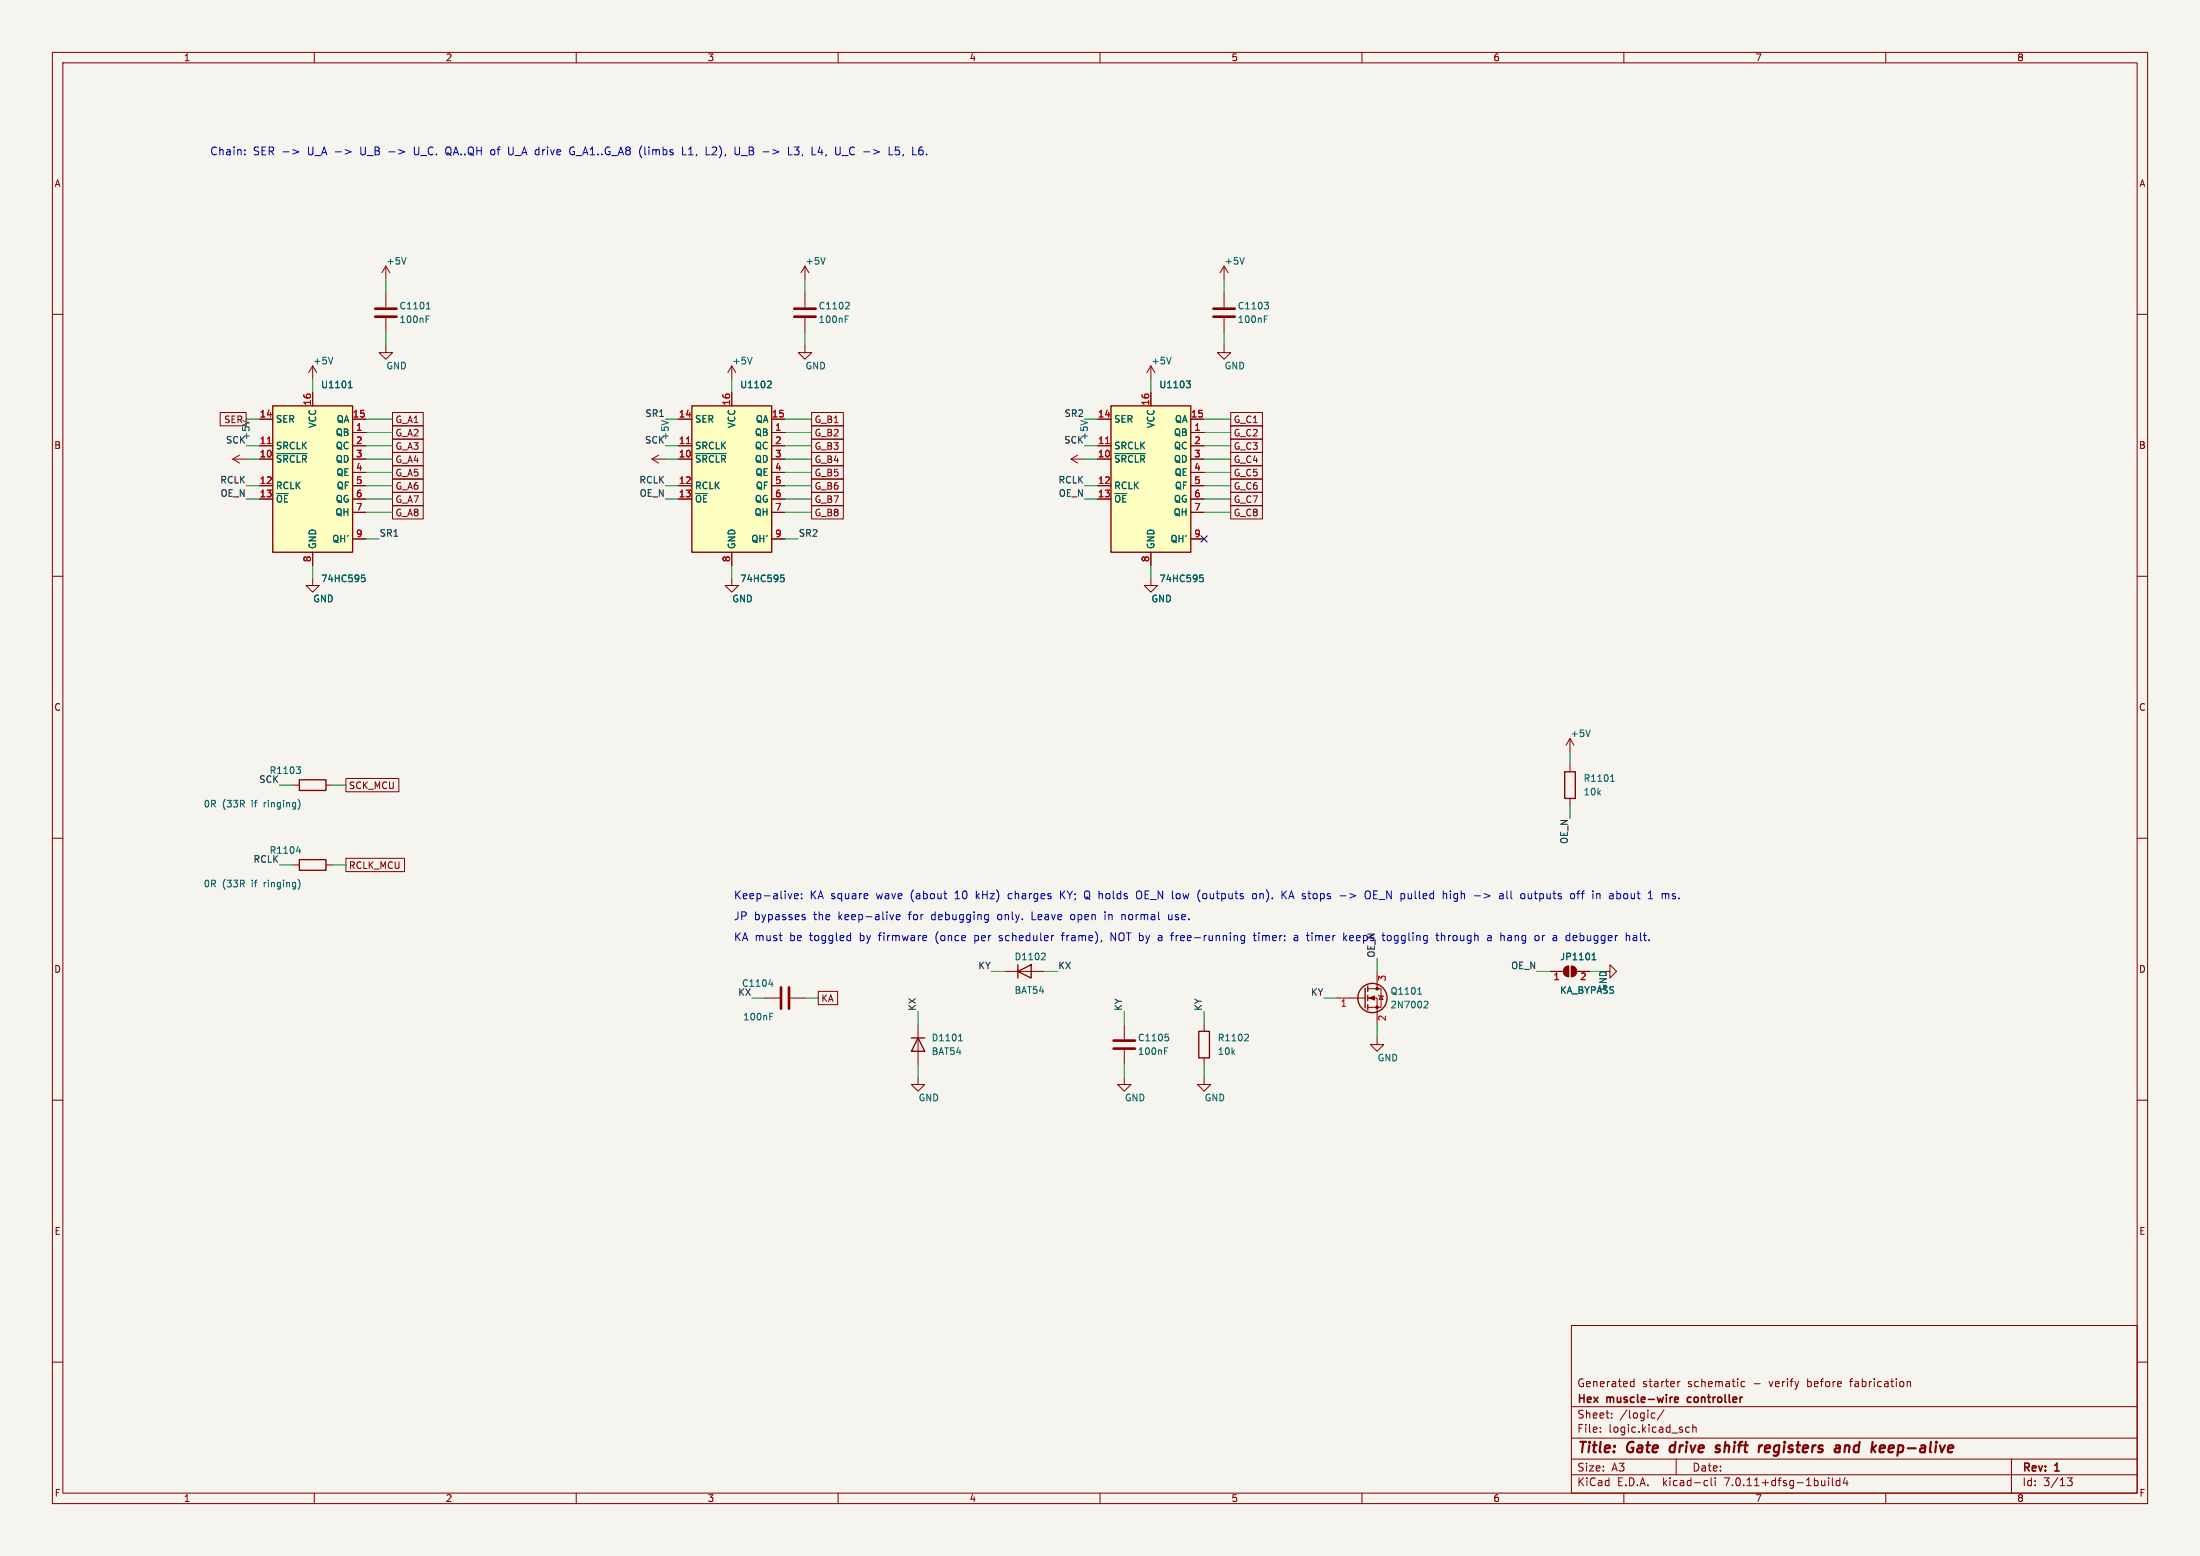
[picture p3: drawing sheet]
<svg xmlns="http://www.w3.org/2000/svg" width="420mm" height="297mm" viewBox="0 0 420 297" stroke-linecap="round" stroke-linejoin="round" font-family="sans-serif">
<path d="M0 0h420v297h-420z" fill="#f5f4ef" stroke="#f5f4ef" stroke-width=".19"/>
<g fill="none" stroke="#840000" stroke-width=".19">
<path d="M10 10h400v277h-400zM12 12h396v273h-396zM60 10v2M110 10v2M160 10v2M210 10v2M260 10v2M310 10v2M360 10v2M10 60h2M73.7 50.8v2.5M73.7 55.9v2.8"/>
<path d="M73.7 50.8l-.8 1.3M73.7 50.8l.7 1.3M153.7 50.8l-.8 1.3M153.7 50.8v2.5M153.7 55.9v2.8M153.7 50.8l.7 1.3M233.7 50.8l-.8 1.3M233.7 50.8v2.5M233.7 55.9v2.8M233.7 50.8l.7 1.3M408 60h2M42 78.7h5v2.6h-5z"/>
<path d="M59.7 69.9l-.8 1.2M59.7 69.9v2.5M59.7 74.9v2.6M59.7 69.9l.8 1.2M73.7 66v1.3h1.2l-1.2 1.3-1.3-1.3h1.3M73.7 60.7v2.8M74.9 78.7h5.9v2.6h-5.9zM139.7 69.9v2.5M139.7 74.9v2.6M139.7 69.9l-.8 1.2M139.7 69.9l.8 1.2M153.7 66v1.3h1.2l-1.2 1.3-1.3-1.3h1.3"/>
<path d="M153.7 60.7v2.8M154.9 78.7h6.1v2.6h-6.1zM219.7 69.9v2.5M219.7 74.9v2.6M219.7 69.9l-.8 1.2M219.7 69.9l.8 1.2M233.7 66v1.3h1.2l-1.2 1.3-1.3-1.3h1.3M233.7 60.7v2.8M234.9 78.7h6.1v2.6h-6.1zM44.4 87.6h2.6M44.4 87.6l1.3 .8M45.7 86.9l-1.3 .7"/>
<path d="M49.5 87.6h2.6M49.5 85.1h2.6M49.5 92.7h2.6M49.5 95.3h2.6M49.5 80h2.6M67.3 82.6h2.5M67.3 87.6h2.5M67.3 85.1h2.5M67.3 92.7h2.5M67.3 95.3h2.5M67.3 80h2.5M67.3 90.2h2.5"/>
<path d="M67.3 97.8h2.5M74.9 86.4h5.9v2.5h-5.9zM74.9 81.3h5.9v2.5h-5.9zM74.9 83.8h5.9v2.6h-5.9zM74.9 96.5h5.9v2.6h-5.9zM74.9 88.9h5.9v2.5h-5.9zM74.9 91.4h5.9v2.6h-5.9zM74.9 94h5.9v2.5h-5.9zM124.5 87.6h2.5M124.5 87.6l1.2 .8M125.7 86.9l-1.2 .7M129.5 87.6h2.6"/>
<path d="M129.5 85.1h2.6M129.5 92.7h2.6M129.5 95.3h2.6M129.5 80h2.6M147.3 82.6h2.6M147.3 87.6h2.6M147.3 85.1h2.6M147.3 92.7h2.6M147.3 95.3h2.6M147.3 80h2.6M147.3 90.2h2.6M147.3 97.8h2.6"/>
<path d="M154.9 81.3h6.1v2.5h-6.1zM154.9 83.8h6.1v2.6h-6.1zM154.9 94h6.1v2.5h-6.1zM154.9 86.4h6.1v2.5h-6.1zM154.9 96.5h6.1v2.6h-6.1zM154.9 88.9h6.1v2.5h-6.1zM154.9 91.4h6.1v2.6h-6.1zM204.5 87.6h2.5M204.5 87.6l1.2 .8M205.7 86.9l-1.2 .7M209.5 87.6h2.6M209.5 85.1h2.6"/>
<path d="M209.5 92.7h2.6M209.5 95.3h2.6M209.5 80h2.6M227.3 82.6h2.6M227.3 87.6h2.6M227.3 85.1h2.6M227.3 92.7h2.6M227.3 95.3h2.6M227.3 80h2.6M227.3 90.2h2.6M227.3 97.8h2.6M234.9 81.3h6.1v2.5h-6.1z"/>
<path d="M234.9 83.8h6.1v2.6h-6.1zM234.9 86.4h6.1v2.5h-6.1zM234.9 88.9h6.1v2.5h-6.1zM234.9 91.4h6.1v2.6h-6.1zM234.9 94h6.1v2.5h-6.1zM234.9 96.5h6.1v2.6h-6.1zM10 110h2M59.7 110.5v1.3h1.3l-1.3 1.2-1.3-1.2h1.3M59.7 105.4v2.6M67.3 102.9h2.5M139.7 110.5v1.3h1.3l-1.3 1.2-1.3-1.2h1.3M139.7 105.4v2.6"/>
<path d="M147.3 102.9h2.6M219.7 110.5v1.3h1.3l-1.3 1.2-1.3-1.2h1.3M219.7 105.4v2.6M227.3 102.9h2.6M408 110h2M10 160h2M55.9 149.9h1.2M62.2 149.9h1.3M66 148.6h10.1v2.5h-10.1zM299.7 141l-.7 1.2M299.7 141v2.5M299.7 146.1v1.2"/>
<path d="M299.7 152.4v1.3M299.7 141l.8 1.2M408 160h2M55.9 165.1h1.2M62.2 165.1h1.3M66 163.8h11.2v2.6h-11.2zM146 190.5h2.8M150.9 190.5h2.8M156.2 189.2h3.7v2.6h-3.7zM175.3 195.6v7.6M191.8 185.4h7.6M214.6 195.6v2.8"/>
<path d="M229.9 195.6v1.3M255.3 190.5h5.3M261.1 190.5h1.8v5.1M261.1 188.7h2.6v3.6h-2.6M262.9 198.1v1.3h1.3l-1.3 1.3-1.3-1.3h1.3M262.9 185.4v3.3M263.1 190l1.1 .2M263.7 190.1l.3 .7h-.7zM295.9 185.4h2.5M298.8 184.7l.7-.3v2a1.02 1.02 0 0 1-1-.6 1.02 1.02 0 0 1 .3-1.1zM300 184.4a1.02 1.02 0 0 1 1 1 1.02 1.02 0 0 1-1 1zM301 185.4h2.5"/>
<path d="M306.1 185.4h1.2v-1.2l1.3 1.2-1.3 1.3v-1.3M10 210h2M175.3 205.7v1.3h1.2l-1.2 1.3-1.3-1.3h1.3M214.6 205.7v1.3h1.3l-1.3 1.3-1.2-1.3h1.2M214.6 200.4v2.8M229.9 205.7v1.3h1.2l-1.2 1.3-1.3-1.3h1.3M229.9 201.9v1.3M408 210h2M10 260h2M300 253h108v32h-108zM408 260h2M300 278.5h108"/>
<path d="M300 274.5h108M300 268.5h108M305.5 273.2v.2M305.5 272.5v.1M307.7 270.5v.2M307.7 269.8v.1M311.4 264.6h.5M311.4 263.8h.5M311.9 263.2v1.5M315.4 270.6h.5M315.4 269.8h.5M317.7 269.1l-1.3 1.9"/>
<path d="M320 278.5v3M320.3 263.7v1M320.7 263.7l-.3 .1-.1 .2M321.8 273.1l.3 .3 .4-.1M322.5 272.5l-.4-.1-.3 .3M323.2 272.5l.2-.1 .3 .1 .1 .9M323.2 271.9v1.5M333.1 263.8l-.4-.1-.3 .3 .1 .6h.6M364.1 263.8l.2-.1 .4 .1v.9M364.1 263.7v1M384 278.5v6.5M60 285v2"/>
<path d="M110 285v2M160 285v2M210 285v2M260 285v2M300 281.5h108M310 285v2M325.6 282.6l.4 .1M326 283.5l-.4 .1M326.7 282.1v1.3l.2 .2M327.4 282.1v.1M327.4 282.6v1M349.1 282.1v.1"/>
<path d="M349.1 282.6v1M349.8 282.1v1.3l.2 .2M351.2 282.7l-.4-.1-.3 .3 .2 .6h.5M351.2 282.1v1.5M352.2 282l-.3 1.1h.9M352.6 282.6v1M360 285v2M394.7 282.1h.9l-.5 .6 .4 .1v.6l-.2 .2-.6-.1"/>
</g>
<path d="M318.9 276.1l-.2 .7 .3 .4M328.3 276a.49 .49 0 0 0-.7 .3v.1l.5 .1 .2 .3-.3 .4-.6-.1M336.3 275.9h.2M337.7 275.9h-.4l-.3 .3v.9l.5 .1M337.9 276.3l-1 .2M350.6 275.9h.4l.3 .3-.2 1M351.2 277.1l-.2 .1M351.3 276.3l-.7 .1M352.3 275.9l-.2 1.3M352.8 275.9l-.6 .2M359.6 275.9l.2 .1v.3l-1 .2M360.6 276.2v.9" fill="none" stroke="#840000" stroke-width=".4"/>
<path d="M319.7 267.2l.7-.2-.1-.2-.4-.1-.2 .2 .1 .7h.5M322.2 266.8v.7" fill="none" stroke="#840000" stroke-width=".3"/>
<g fill="none" stroke="#006464" stroke-width=".19">
<path d="M77.5 49.1l-.4 1.3M81.4 59h.7M81.5 58l.3-.3v1.3M157.5 49.1l-.4 1.3M161.9 57.7l.2 .2v.3l-.7 .8h.7M237.5 49.1l-.4 1.3M241.4 57.7h.8l-.5 .5M241.9 58.2l.3 .2v.3l-.3 .3M63.6 68.2l-.5 1.3M66.5 74h.7M66.6 73l.3-.3v1.3M81.4 60.9h.4"/>
<path d="M81.4 60.3h.6M143.6 68.2l-.5 1.3M146.7 72.7l.4 .1 .1 .3-.7 .9h.7M161.4 60.9h.4M161.4 60.3h.6M223.6 68.2l-.5 1.3M226.5 72.7h.7l-.4 .5 .4 .1v.5l-.2 .2h-.4M241.4 60.9h.4M241.4 60.3h.6M46.3 80.3l1.3 .4M52.8 86.6h5.8M126.3 80.3l1.3 .4"/>
<path d="M132.8 86.6h5.8M206.3 80.3l1.3 .4M212.8 86.6h5.8M69 109.8h.6M69.2 110.2h.3l.2 .3-.1 .5h-.4M149.1 109.8h.6M149.2 110.2h.3l.2 .3-.1 .5h-.4M229.1 109.8h.6M229.2 110.2h.3l.2 .3-.1 .5h-.4M303.6 139.3l-.4 1.3M56.6 146.4h.7l-.4 .5M57 152.6a1.49 1.49 0 0 1 0 1.9"/>
<path d="M57.1 146.9l.2 .2v.3l-.2 .2M307.5 149.1h.7M307.6 148.2l.2-.3v1.2M56.6 162.5h.8M57 167.9a1.49 1.49 0 0 1 0 1.8M57.2 162v.9M146.8 187.9h.8M147 194h.4M147 193.4h.6M147.4 187.4v.9M183 198.7h.7M183.1 197.7l.3-.3v1.3"/>
<path d="M199.3 181.9l.3 .3-.1 .3-.7 .7h.8M222.3 200h.6M222.4 197.4h.6M222.9 197.9l.2 .2v.3l-.2 .3M238.1 197.4l.2 .2v.3l-.7 .8h.7M270.7 189.8h.7M270.9 188.7l.1-.2v1.3M272.1 191.1l.4 .1 .1 .3-.8 .9h.8M303.9 183.2h.8M303.9 182.3l.4-.4v1.3M222.3 200.6h.4"/>
</g>
<path d="M71.6 58.9h4.1M151.6 58.9h4.1M231.6 58.9h4.1M71.6 60.5h4.1M151.6 60.5h4.1M231.6 60.5h4.1M149.1 188.5v4M150.6 188.5v4M212.6 198.6h4.1M212.6 200.2h4.1" fill="none" stroke="#840000" stroke-width=".51"/>
<g fill="none" stroke="#840000" stroke-width=".25">
<path d="M52.1 77.5h15.2v27.9h-15.2zM132.1 77.5h15.2v27.9h-15.2zM212.1 77.5h15.2v27.9h-15.2zM57.1 148.8h5.1v2.1h-5.1zM298.7 147.3h2v5.1h-2zM57.1 164.1h5.1v2h-5.1zM174 198.1h2.5M175.3 198.1l1.2 2.6h-2.5zM194.3 185.4l2.5-1.2v2.5zM194.3 184.2v2.5M228.9 196.9h2v5h-2zM260.6 188.6v3.8"/>
<path d="M261.1 188.2v1M261.1 190v1M261.1 191.8v1"/>
<circle cx="262" cy="190.5" r="2.79"/>
</g>
<g fill="#ffffc2" stroke="#ffffc2" stroke-width=".19">
<path d="M132.1 77.5h15.2v27.9h-15.2z"/>
<path d="M52.1 77.5h15.2v27.9h-15.2z"/>
<path d="M212.1 77.5h15.2v27.9h-15.2z"/>
</g>
<path d="M51 84.7h.8M131.1 84.7h.7M211.1 84.7h.7" fill="none" stroke="#a90000" stroke-width=".19"/>
<g fill="#840000" stroke="#840000" stroke-width=".19">
<path d="M261.4 190.5l1-.4v.8z"/>
<path d="M298.8 184.7l.7-.3v2a1.02 1.02 0 0 1-1-.6 1.02 1.02 0 0 1 .3-1.1z"/>
<path d="M300 184.4a1.02 1.02 0 0 1 1 1 1.02 1.02 0 0 1-1 1z"/>
<circle cx="262.9" cy="192.3" r=".25"/>
<circle cx="262.9" cy="188.7" r=".25"/>
</g>
<g fill="none" stroke="#0000c2" stroke-width=".19">
<path d="M46.7 29.4v.2M46.7 28.6v.2M55.9 28.6l1.1 .4-1.1 .4M65.9 28.6l1.1 .4-1.1 .4M79.1 28.1v1.2l.1 .2M85.5 28.1h-.2a.96 .96 0 0 0 .2 1.5M97.1 29.3l.1 .2 .5 .1M109.4 28.9h.3M109.6 28.1a.74 .74 0 0 0-.9 .6 .74 .74 0 0 0 .5 .9l.5-.2M130.3 28.1v1.5h.7M131.5 29.6h.8M131.6 28.4l-.1 .1"/>
<path d="M134.8 29.6h.7M136.2 28.1l-.2 .1M136.7 28.7l-.8 .9h.9M141.2 28.1v1.2l-.2 .2-.4 .1M141.5 29.7h1.2M150.5 28.1v1.5h.7M151.6 29.4l.2 .2 .6-.1M151.6 28.1h.9l-.5 .5 .4 .1M156.5 28l-.3 1.1h.9M156.9 28.6v1M160.7 29.7h1.2M169.7 29.6h.8"/>
<path d="M171.7 28.1h-.7l-.1 .7 .2-.2 .5 .1 .1 .2v.5l-.2 .2-.6-.2M176.2 28.8v.6M176.9 29.4v.2M148.7 178.6h.6M149.2 179.6h.1M151.2 170.6l-.4 1M151.7 171.1l.7-.2-.1-.3h-.4l-.2 .2v.7h.6M153 171.4v.2M153 170.6v.2M153.3 175.1h.4v.2l-.2 .3h-.3M153.3 174.6h.4M162 178.6h.4"/>
<path d="M162.4 179.5l-.4 .1M162.4 178.1v1.5M170.6 174.6l-.4 1M171.1 175.1l.7-.2-.1-.3h-.4l-.2 .2 .1 .7h.5M176.8 178.6l.1 .3-.7 .2M180.2 170.6h.5M180.6 171.6h.1M186.1 178.6v1.5M186.1 179.5l.1 .1M186.2 178.6h-.1M188.5 174.6h.2M188.7 174.6v1.2l-.2 .2"/>
<path d="M188.7 175.5l-.2 .1M190.7 179.5l.5 .1M191 178.6l-.3 .2 .3 .3M192.5 170.7v.7M197 174.1v1.5h.7M202.5 170.1v1.5M202.6 178.6h.6M202.7 170.7l.6 .9M203.2 178.1l-.4 .2v1.3M203.3 170.1l-.8 .8M204.7 174.6l-.3 .2v.5l.3 .3M211 174.1v.1"/>
<path d="M211 174.6v1M212.1 179.6v-1.5l.9 1.5M214.2 174.6v1M214.7 174.6h-.3l-.2 .1M217.7 170.1a.5 .5 0 0 0-.5 0 .5 .5 0 0 0-.2 .5v.5a.5 .5 0 0 0 .2 .4 .5 .5 0 0 0 .5 0M221.6 178.6l.2 .2v.8M221.8 179.5l-.1 .1M221.8 178.9l-.1 .1M223.1 174.6l.1 .9 .3 .1 .2-.2M223.7 174.6v1M224.5 178.6v1M224.6 178.7l-.1 .1"/>
<path d="M229 172.1h.1M229.1 169.8l-.1 .1M229.7 170.7v.7M237 178.6h.6M237 179.5h.6M237.6 178.6v1.2l-.1 .2-.4 .1M239.2 170.7l.2-.1 .4 .1 .1 .6-.2 .2-.3 .1-.2-.2zM239.2 178.6h.6M239.5 178.1v1.2l.3 .3M240.3 178.1v.1M240.3 178.6v1M245 170.7l.6 .9"/>
<path d="M245.6 170.1l-.9 .8M246.5 170.1l-.5 1.5M247.1 178.6h.6v1M247.7 178.9l-.5 .1a.29 .29 0 0 0-.2 .3 .29 .29 0 0 0 .2 .3l.5-.1M255.8 171h1.2M256.7 179l.4 .6M257.1 178.6l-.6 .5M258.2 178.6h-.3l-.2 .2v.7l.5 .1M258.4 178.9l-.7 .2M260.7 170.3a.5 .5 0 0 1 .5-.2 .5 .5 0 0 1 .4 .5v.5a.5 .5 0 0 1-.5 .5 .5 .5 0 0 1-.5-.5zM262.2 170.8h.5M263 170.1h-.8v1.5h.8"/>
<path d="M265 178.6h.3l.3 .2-.1 .7h-.5M274.1 178.6h.6M274.3 179.3l.4 .3M275.2 178.7l.2-.1h.3l.1 1M275.2 178.1v1.5M276.9 170.1v.1M276.9 170.6v1M277.6 172l.1 .1M277.7 170.6l-.2 .2 .2 .7M283.3 170.6l1.2 .4-1.2 .4M284.5 178.6l.2 .2v.8M284.7 178.9l-.5 .1"/>
<path d="M284.7 179.5l-.5 .1M286.7 170.6l.3 .2v.8M287 171.5l-.2 .1M287 170.9l-.2 .1M287.7 170.1v1.2l.2 .3M288.5 170.1v1.2l.2 .3M292.4 171.4l-.4 .2M292.4 170.6v1M294.9 178.6h-.3M299.1 178.6l-.1 .2 .1 .7M301 170.6h.6M301.6 170.1l-.4 .2v1.3"/>
<path d="M301.7 178.1v1.5M301.7 179.5l.1 .1M301.8 178.6h-.1M301.9 170.6h.6M302.5 170.1l-.4 .2v1.3M310.5 170.6h-.4l-.1 .2v.6l.5 .2M311.8 178.6h.6l.1 1M311.8 179.5h.7M312.5 178.9l-.7 .2M313.2 178.1v1.2l.2 .3M317.3 170.7l.4-.1 .3 .2M317.3 170.6v1"/>
<path d="M318 170.8v.8M318 170.6v.2M320.5 171.4v.2"/>
</g>
<g fill="none" stroke="#009600" stroke-width=".19">
<path d="M73.7 53.3v2.6M153.7 53.3v2.6M233.7 53.3v2.6M59.7 72.4v2.5M73.7 63.5v2.5M139.7 72.4v2.5M153.7 63.5v2.5M219.7 72.4v2.5M233.7 63.5v2.5M47 92.7h2.5M47 95.3h2.5M47 87.6h2.5"/>
<path d="M47 80h2.5M47 85.1h2.5M69.8 92.7h5.1M69.8 95.3h5.1M69.8 90.2h5.1M69.8 87.6h5.1M69.8 80h5.1M69.8 85.1h5.1M69.8 97.8h5.1M69.8 82.6h5.1M127 92.7h2.5M127 95.3h2.5"/>
<path d="M127 87.6h2.5M127 80h2.5M127 85.1h2.5M149.9 92.7h5M149.9 95.3h5M149.9 90.2h5M149.9 87.6h5M149.9 80h5M149.9 85.1h5M149.9 97.8h5M149.9 82.6h5M207 92.7h2.5"/>
<path d="M207 95.3h2.5M207 87.6h2.5M207 80h2.5M207 85.1h2.5M229.9 92.7h5M229.9 95.3h5M229.9 90.2h5M229.9 87.6h5M229.9 80h5M229.9 85.1h5M229.9 97.8h5M229.9 82.6h5"/>
<path d="M59.7 108v2.5M69.8 102.9h2.6M139.7 108v2.5M149.9 102.9h2.5M219.7 108v2.5M53.3 149.9h2.6M63.5 149.9h2.5M299.7 143.5v2.6M299.7 153.7v2.5M53.3 165.1h2.6M63.5 165.1h2.5M143.5 190.5h2.5"/>
<path d="M153.7 190.5h2.5M175.3 193v2.6M189.2 185.4h2.6M199.4 185.4h2.5M214.6 193v2.6M229.9 193v2.6M252.7 190.5h2.6M262.9 182.9v2.5M262.9 195.6v2.5M293.4 185.4h2.5M303.5 185.4h2.6M175.3 203.2v2.5"/>
<path d="M214.6 203.2v2.5M229.9 203.2v2.5"/>
</g>
<path d="M229.3 102.3l1.2 1.2M230.5 102.3l-1.2 1.2" fill="none" stroke="#000084" stroke-width=".19"/>
<g font-size="2.8" fill="#840000">
<text x="301" y="277.9">Title:</text>
<text x="310.6" y="277.9">Gate</text>
<text x="319.6" y="277.9">drive</text>
<text x="329.2" y="277.9">shift</text>
<text x="338.2" y="277.9">registers</text>
<text x="353.6" y="277.9">and</text>
<text x="361.3" y="277.9">keep-alive</text>
</g>
<g font-size="2.1" fill="#0000c2">
<text x="40" y="29.8">Chain:</text>
<text x="48.3" y="29.8">SER -&gt;</text>
<text x="58.9" y="29.8">U_A -&gt;</text>
<text x="69.2" y="29.8">U_B -&gt;</text>
<text x="79.7" y="29.8">U_C.</text>
<text x="86" y="29.8">QA..QH of</text>
<text x="98.2" y="29.8">U_A drive</text>
<text x="110.2" y="29.8">G_A1..G_A8</text>
<text x="123.7" y="29.8">(limbs</text>
<text x="132.1" y="29.8">L1,</text>
<text x="136.7" y="29.8">L2),</text>
<text x="142.4" y="29.8">U_B -&gt;</text>
<text x="152.9" y="29.8">L3,</text>
<text x="157.6" y="29.8">L4,</text>
<text x="162.2" y="29.8">U_C -&gt;</text>
<text x="172.7" y="29.8">L5,</text>
<text x="140" y="171.7">Keep-alive:</text>
<text x="154.6" y="171.7">KA square</text>
<text x="167.5" y="171.7">wave</text>
<text x="174.1" y="171.7">(about</text>
<text x="182.7" y="171.7">10</text>
<text x="186.9" y="171.7">kHz)</text>
<text x="193.2" y="171.7">charges</text>
<text x="203.3" y="171.7">KY; Q holds</text>
<text x="218.3" y="171.7">OE_N low</text>
<text x="230.3" y="171.7">(outputs</text>
<text x="240.9" y="171.7">on).</text>
<text x="246.6" y="171.7">KA stops</text>
<text x="258" y="171.7">-&gt;</text>
<text x="263" y="171.7">OE_N pulled</text>
<text x="278.2" y="171.7">high</text>
<text x="284.3" y="171.7">-&gt;</text>
<text x="289.3" y="171.7">all</text>
<text x="293.5" y="171.7">outputs</text>
<text x="303.2" y="171.7">off</text>
<text x="307.6" y="171.7">in</text>
<text x="310.9" y="171.7">about</text>
<text x="318.5" y="171.7">1</text>
<text x="140" y="179.7">KA must</text>
<text x="140" y="175.7">JP</text>
<text x="143.9" y="175.7">bypasses</text>
<text x="150.8" y="179.7">be</text>
<text x="154.8" y="179.7">toggled</text>
<text x="155.4" y="175.7">the</text>
<text x="160.2" y="175.7">keep-alive</text>
<text x="164.4" y="179.7">by</text>
<text x="168.2" y="179.7">firmware</text>
<text x="173.8" y="175.7">for</text>
<text x="178.2" y="175.7">debugging</text>
<text x="179.2" y="179.7">(once</text>
<text x="186.7" y="179.7">per</text>
<text x="191" y="175.7">only.</text>
<text x="191.6" y="179.7">scheduler</text>
<text x="197.7" y="175.7">Leave</text>
<text x="203.8" y="179.7">frame),</text>
<text x="205.3" y="175.7">open</text>
<text x="211.9" y="175.7">in</text>
<text x="213.2" y="179.7">NOT by</text>
<text x="215.3" y="175.7">normal</text>
<text x="222.6" y="179.7">a</text>
<text x="224.4" y="175.7">use.</text>
<text x="225.3" y="179.7">free-running</text>
<text x="241.2" y="179.7">timer:</text>
<text x="249" y="179.7">a</text>
<text x="251.7" y="179.7">timer</text>
<text x="258.7" y="179.7">keeps</text>
<text x="266.4" y="179.7">toggling</text>
<text x="276.8" y="179.7">through</text>
<text x="286.7" y="179.7">a</text>
<text x="289.4" y="179.7">hang</text>
<text x="296.1" y="179.7">or</text>
<text x="299.7" y="179.7">a</text>
<text x="302.3" y="179.7">debugger</text>
<text x="313.9" y="179.7">halt.</text>
</g>
<g font-size="2.1" fill="#840000">
<text x="301" y="268.2">Hex</text>
<text x="301" y="265">Generated</text>
<text x="306.8" y="268.2">muscle-wire</text>
<text x="313.5" y="265">starter</text>
<text x="322.2" y="265">schematic</text>
<text x="322.8" y="268.2">controller</text>
<text x="334.9" y="265">-</text>
<text x="338" y="265">verify</text>
<text x="345.4" y="265">before</text>
<text x="353.8" y="265">fabrication</text>
<text x="301" y="273.7">File:</text>
<text x="301" y="271">Sheet:</text>
<text x="307.1" y="273.7">logic.kicad_sch</text>
<text x="309.2" y="271">/logic/</text>
<text x="301" y="281.1">Size:</text>
<text x="307.6" y="281.1">A3</text>
<text x="323" y="281.1">Date:</text>
<text x="386" y="281.3">Rev:</text>
<text x="392.4" y="281.3">1</text>
<text x="301" y="283.9">KiCad</text>
<text x="308.7" y="283.9">E.D.A.</text>
<text x="317.6" y="283.9">kicad-cli</text>
<text x="329.5" y="283.9">7.0.11+dfsg-1build4</text>
<text x="386" y="283.9">Id:</text>
<text x="390.1" y="283.9">3/13</text>
</g>
<g font-size="1.8" fill="#840000">
<text x="35" y="11.9">1</text>
<text x="85" y="11.9">2</text>
<text x="135" y="11.9">3</text>
<text x="185" y="11.9">4</text>
<text x="235" y="11.9">5</text>
<text x="285" y="11.9">6</text>
<text x="335" y="11.9">7</text>
<text x="385" y="11.9">8</text>
<text x="10.3" y="35.9">A</text>
<text x="408.3" y="35.9">A</text>
<text x="42.7" y="81">SER</text>
<text x="75.4" y="81">G_A1</text>
<text x="75.4" y="83.5">G_A2</text>
<text x="155.4" y="81">G_B1</text>
<text x="155.4" y="83.5">G_B2</text>
<text x="235.4" y="81">G_C1</text>
<text x="235.4" y="83.5">G_C2</text>
<text x="10.3" y="85.9">B</text>
<text x="75.4" y="88.6">G_A4</text>
<text x="75.4" y="86">G_A3</text>
<text x="155.4" y="86">G_B3</text>
<text x="155.4" y="88.6">G_B4</text>
<text x="235.4" y="86">G_C3</text>
<text x="235.4" y="88.6">G_C4</text>
<text x="408.2" y="85.9">B</text>
<text x="75.4" y="91.1">G_A5</text>
<text x="75.4" y="93.7">G_A6</text>
<text x="155.4" y="91.1">G_B5</text>
<text x="155.4" y="93.7">G_B6</text>
<text x="235.4" y="91.1">G_C5</text>
<text x="235.4" y="93.7">G_C6</text>
<text x="75.4" y="98.7">G_A8</text>
<text x="75.4" y="96.2">G_A7</text>
<text x="155.4" y="96.2">G_B7</text>
<text x="155.4" y="98.7">G_B8</text>
<text x="235.4" y="96.2">G_C7</text>
<text x="235.4" y="98.7">G_C8</text>
<text x="10.3" y="135.9">C</text>
<text x="408.2" y="135.9">C</text>
<text x="66.5" y="150.8">SCK_MCU</text>
<text x="66.5" y="166.1">RCLK_MCU</text>
<text x="10.3" y="185.9">D</text>
<text x="408.2" y="185.9">D</text>
<text x="156.7" y="191.5">KA</text>
<text x="10.3" y="235.9">E</text>
<text x="408.3" y="235.9">E</text>
<text x="10.3" y="285.9">F</text>
<text x="35" y="286.9">1</text>
<text x="85" y="286.9">2</text>
<text x="135" y="286.9">3</text>
<text x="185" y="286.9">4</text>
<text x="235" y="286.9">5</text>
<text x="285" y="286.9">6</text>
<text x="335" y="286.9">7</text>
<text x="385" y="286.9">8</text>
<text x="408.3" y="285.9">F</text>
</g>
<g font-size="1.8" fill="#006464">
<text x="73.7" y="50.7">+5V</text>
<text x="153.7" y="50.7">+5V</text>
<text x="233.7" y="50.7">+5V</text>
<text x="76.2" y="59.3">C1101</text>
<text x="156.2" y="59.3">C1102</text>
<text x="236.2" y="59.3">C1103</text>
<text x="76.2" y="61.9">100nF</text>
<text x="156.2" y="61.9">100nF</text>
<text x="236.2" y="61.9">100nF</text>
<text x="59.7" y="69.8">+5V</text>
<text x="73.7" y="70.7">GND</text>
<text x="139.7" y="69.8">+5V</text>
<text x="153.7" y="70.7">GND</text>
<text x="219.7" y="69.8">+5V</text>
<text x="233.7" y="70.7">GND</text>
<text x="61.2" y="74.3">U1101</text>
<text x="141.2" y="74.3">U1102</text>
<text x="221.2" y="74.3">U1103</text>
<text x="52.6" y="80.9">SER</text>
<text x="60.6" y="81.8" transform="rotate(-90 60.6 81.8)">VCC</text>
<text x="64" y="83.4">QB</text>
<text x="64.2" y="80.9">QA</text>
<text x="132.6" y="80.9">SER</text>
<text x="140.6" y="81.8" transform="rotate(-90 140.6 81.8)">VCC</text>
<text x="144" y="83.4">QB</text>
<text x="144.2" y="80.9">QA</text>
<text x="212.6" y="80.9">SER</text>
<text x="220.6" y="81.8" transform="rotate(-90 220.6 81.8)">VCC</text>
<text x="224" y="83.4">QB</text>
<text x="224.2" y="80.9">QA</text>
<text x="52.6" y="88.5">~{SRCLR}</text>
<text x="52.6" y="86">SRCLK</text>
<text x="64" y="86">QC</text>
<text x="64" y="88.5">QD</text>
<text x="132.6" y="88.5">~{SRCLR}</text>
<text x="132.6" y="86">SRCLK</text>
<text x="144" y="86">QC</text>
<text x="144" y="88.5">QD</text>
<text x="212.6" y="88.5">~{SRCLR}</text>
<text x="212.6" y="86">SRCLK</text>
<text x="224" y="86">QC</text>
<text x="224" y="88.5">QD</text>
<text x="52.6" y="93.6">RCLK</text>
<text x="64.1" y="91">QE</text>
<text x="64.2" y="93.6">QF</text>
<text x="132.6" y="93.6">RCLK</text>
<text x="144.1" y="91">QE</text>
<text x="144.2" y="93.6">QF</text>
<text x="212.6" y="93.6">RCLK</text>
<text x="224.1" y="91">QE</text>
<text x="224.2" y="93.6">QF</text>
<text x="52.6" y="96.1">~{OE}</text>
<text x="63.9" y="98.7">QH</text>
<text x="64" y="96.1">QG</text>
<text x="132.6" y="96.1">~{OE}</text>
<text x="143.9" y="98.7">QH</text>
<text x="144" y="96.1">QG</text>
<text x="212.6" y="96.1">~{OE}</text>
<text x="224" y="98.7">QH</text>
<text x="224" y="96.1">QG</text>
<text x="60.6" y="104.9" transform="rotate(-90 60.6 104.9)">GND</text>
<text x="63.3" y="103.7">QH'</text>
<text x="140.6" y="104.9" transform="rotate(-90 140.6 104.9)">GND</text>
<text x="143.3" y="103.7">QH'</text>
<text x="220.6" y="104.9" transform="rotate(-90 220.6 104.9)">GND</text>
<text x="223.4" y="103.7">QH'</text>
<text x="61.2" y="111.3">74HC595</text>
<text x="141.2" y="111.3">74HC595</text>
<text x="221.2" y="111.3">74HC595</text>
<text x="59.7" y="115.2">GND</text>
<text x="139.7" y="115.2">GND</text>
<text x="219.7" y="115.2">GND</text>
<text x="299.7" y="140.9">+5V</text>
<text x="51.4" y="147.9">R1103</text>
<text x="302.2" y="149.4">R1101</text>
<text x="38.8" y="154.3">0R</text>
<text x="42.4" y="154.3">(33R</text>
<text x="48.1" y="154.3">if</text>
<text x="50.6" y="154.3">ringing)</text>
<text x="302.2" y="152">10k</text>
<text x="51.4" y="163.2">R1104</text>
<text x="38.8" y="169.6">0R</text>
<text x="42.4" y="169.6">(33R</text>
<text x="48.1" y="169.6">if</text>
<text x="50.6" y="169.6">ringing)</text>
<text x="193.6" y="183.5">D1102</text>
<text x="297.7" y="183.5">JP1101</text>
<text x="141.5" y="188.6">C1104</text>
<text x="193.6" y="189.9">BAT54</text>
<text x="265.4" y="190.1">Q1101</text>
<text x="297.7" y="189.9">KA_BYPASS</text>
<text x="306.9" y="189.2" transform="rotate(-90 306.9 189.2)">GND</text>
<text x="141.8" y="195">100nF</text>
<text x="265.4" y="192.7">2N7002</text>
<text x="177.8" y="199">D1101</text>
<text x="177.8" y="201.6">BAT54</text>
<text x="217.1" y="199">C1105</text>
<text x="217.1" y="201.6">100nF</text>
<text x="232.4" y="199">R1102</text>
<text x="232.4" y="201.6">10k</text>
<text x="262.9" y="202.8">GND</text>
<text x="175.3" y="210.4">GND</text>
<text x="214.6" y="210.4">GND</text>
<text x="229.9" y="210.4">GND</text>
</g>
<g font-size="1.8" fill="#a90000">
<text x="59.4" y="77.5" transform="rotate(-90 59.4 77.5)">16</text>
<text x="139.4" y="77.5" transform="rotate(-90 139.4 77.5)">16</text>
<text x="219.5" y="77.5" transform="rotate(-90 219.5 77.5)">16</text>
<text x="49.5" y="79.8">14</text>
<text x="67.3" y="79.8">15</text>
<text x="67.9" y="82.3">1</text>
<text x="129.5" y="79.8">14</text>
<text x="147.3" y="79.8">15</text>
<text x="147.9" y="82.3">1</text>
<text x="209.5" y="79.8">14</text>
<text x="227.3" y="79.8">15</text>
<text x="227.9" y="82.3">1</text>
<text x="49.5" y="87.4">10</text>
<text x="49.5" y="84.8">11</text>
<text x="67.9" y="84.8">2</text>
<text x="67.9" y="87.4">3</text>
<text x="67.9" y="89.9">4</text>
<text x="129.5" y="87.4">10</text>
<text x="129.5" y="84.8">11</text>
<text x="147.9" y="84.8">2</text>
<text x="147.9" y="87.4">3</text>
<text x="147.9" y="89.9">4</text>
<text x="209.5" y="87.4">10</text>
<text x="209.5" y="84.8">11</text>
<text x="227.9" y="84.8">2</text>
<text x="227.9" y="87.4">3</text>
<text x="227.9" y="89.9">4</text>
<text x="49.5" y="92.5">12</text>
<text x="49.5" y="95">13</text>
<text x="67.9" y="92.5">5</text>
<text x="67.9" y="95">6</text>
<text x="129.5" y="92.5">12</text>
<text x="129.5" y="95">13</text>
<text x="147.9" y="92.5">5</text>
<text x="147.9" y="95">6</text>
<text x="209.5" y="92.5">12</text>
<text x="209.5" y="95">13</text>
<text x="227.9" y="92.5">5</text>
<text x="227.9" y="95">6</text>
<text x="67.9" y="97.5">7</text>
<text x="147.9" y="97.5">7</text>
<text x="227.9" y="97.5">7</text>
<text x="59.4" y="107.4" transform="rotate(-90 59.4 107.4)">8</text>
<text x="67.9" y="102.6">9</text>
<text x="139.4" y="107.4" transform="rotate(-90 139.4 107.4)">8</text>
<text x="147.9" y="102.6">9</text>
<text x="219.5" y="107.4" transform="rotate(-90 219.5 107.4)">8</text>
<text x="227.9" y="102.6">9</text>
<text x="264.9" y="187.4" transform="rotate(-90 264.9 187.4)">3</text>
<text x="296.5" y="187.4">1</text>
<text x="301.6" y="187.4">2</text>
<text x="255.8" y="192.5">1</text>
<text x="264.9" y="195" transform="rotate(-90 264.9 195)">2</text>
</g>
<g font-size="1.8" fill="#0f0f0f">
<text x="123.1" y="79.7">SR1</text>
<text x="203.1" y="79.7">SR2</text>
<text x="43" y="84.7">SCK</text>
<text x="47.9" y="84.1" transform="rotate(-90 47.9 84.1)">+5V</text>
<text x="123" y="84.7">SCK</text>
<text x="127.9" y="84.1" transform="rotate(-90 127.9 84.1)">+5V</text>
<text x="203.1" y="84.7">SCK</text>
<text x="207.9" y="84.1" transform="rotate(-90 207.9 84.1)">+5V</text>
<text x="41.9" y="92.4">RCLK</text>
<text x="42" y="94.9">OE_N</text>
<text x="122" y="92.4">RCLK</text>
<text x="122" y="94.9">OE_N</text>
<text x="202" y="92.4">RCLK</text>
<text x="202" y="94.9">OE_N</text>
<text x="72.4" y="102.5">SR1</text>
<text x="152.4" y="102.5">SR2</text>
<text x="49.4" y="149.5">SCK</text>
<text x="299.4" y="161.2" transform="rotate(-90 299.4 161.2)">OE_N</text>
<text x="48.3" y="164.8">RCLK</text>
<text x="186.7" y="185.1">KY</text>
<text x="201.9" y="185.1">KX</text>
<text x="288.4" y="185.1">OE_N</text>
<text x="140.8" y="190.2">KX</text>
<text x="250.2" y="190.2">KY</text>
<text x="174.9" y="193" transform="rotate(-90 174.9 193)">KX</text>
<text x="214.3" y="193" transform="rotate(-90 214.3 193)">KY</text>
<text x="229.5" y="193" transform="rotate(-90 229.5 193)">KY</text>
</g>
<text font-size="1.8" fill="#0000c2" x="262.5" y="182.9" transform="rotate(-90 262.5 182.9)">OE_N</text>
</svg>
